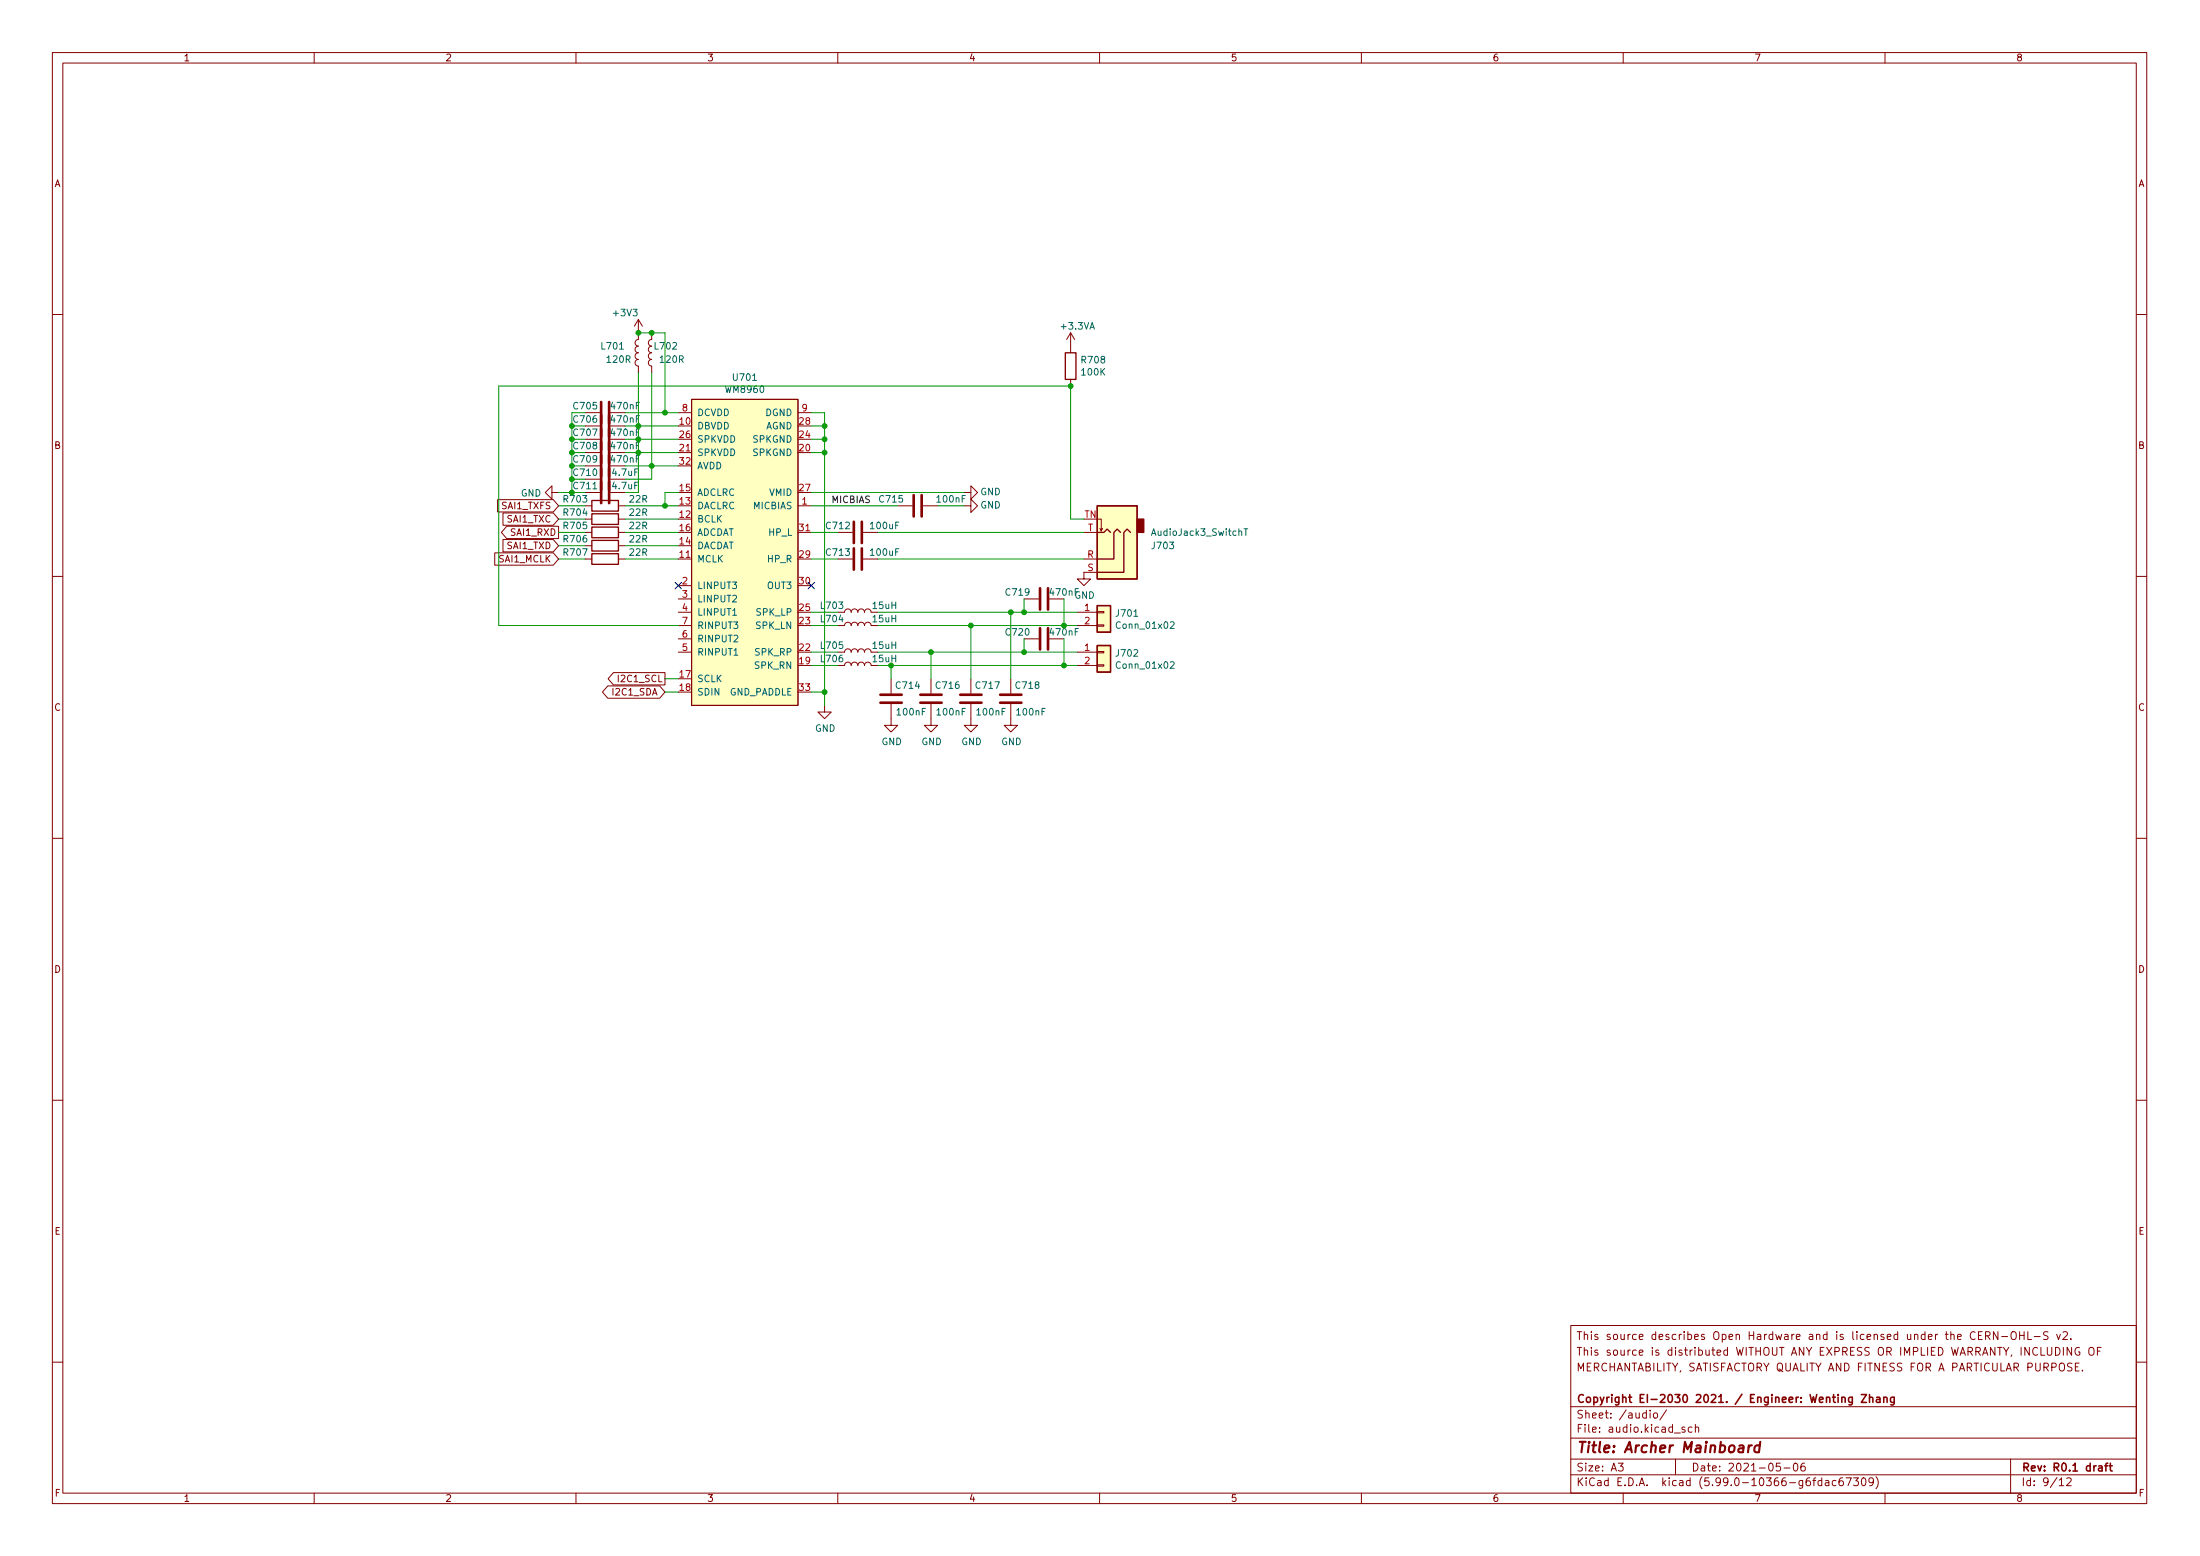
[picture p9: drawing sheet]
<svg xmlns="http://www.w3.org/2000/svg" width="420mm" height="297mm" viewBox="0 0 420 297" stroke-linecap="round" stroke-linejoin="round" font-family="sans-serif">
<g fill="none" stroke="#840000" stroke-width=".19">
<path d="M10 10h400v277h-400zM12 12h396v273h-396zM60 10v2M110 10v2M160 10v2M210 10v2M260 10v2M310 10v2M360 10v2M10 60h2M111.8 78.8h2.8M121.9 61v3.8a.64 .64 0 0 0-.6 .6 .64 .64 0 0 0 .6 .7 .64 .64 0 0 0-.6 .6 .64 .64 0 0 0 .6 .6 .64 .64 0 0 0-.6 .7 .64 .64 0 0 0 .6 .6 .64 .64 0 0 0-.6 .7 .64 .64 0 0 0 .6 .6v1.3"/>
<path d="M121.9 61l-.7 1.3M121.9 61l.8 1.3M124.5 63.5v1.3a.64 .64 0 0 0-.7 .6 .64 .64 0 0 0 .7 .7 .64 .64 0 0 0-.7 .6 .64 .64 0 0 0 .7 .6 .64 .64 0 0 0-.7 .7 .64 .64 0 0 0 .7 .6 .64 .64 0 0 0-.7 .7 .64 .64 0 0 0 .7 .6v1.3M129.5 78.8h2.6M132.1 76.2h20.3v58.5h-20.3zM152.4 78.8h2.5M204.5 63.5v3.8M204.5 72.4v1.3M204.5 63.5l-.8 1.3M204.5 63.5l.7 1.3M408 60h2M95 95.4h10.7l1 1.2-1 1.1h-10.7z"/>
<path d="M96.1 97.9h9.6l1 1.2-1 1.2h-9.6zM105.4 94v-1.3l-1.3 1.3 1.3 1.3v-1.3h1.3M111.8 96.6h1.2M111.8 99.1h1.2M111.8 86.4h2.8M111.8 88.9h2.8M111.8 83.9h2.8M111.8 91.5h2.8M111.8 94h2.8M111.8 81.3h2.8M118.1 96.6h1.3M118.1 99.1h1.3"/>
<path d="M129.5 86.4h2.6M152.4 96.6h2.5M171.4 96.6h2.8M176.3 96.6h2.8M184.1 94h1.3v-1.3l1.3 1.3-1.3 1.3v-1.3M184.1 96.6h1.3v-1.3l1.3 1.3-1.3 1.2v-1.2M209.5 99.1h.8v2.3l.3-.5M10 110h2M94.5 105.5h11.2l1 1.2-1 1.2h-11.2zM96.1 103h9.6l1 1.2-1 1.2h-9.6zM96.8 100.5h9.9v2.3h-9.9l-1-1.2zM111.8 106.7h1.2"/>
<path d="M111.8 101.6h1.2M111.8 104.2h1.2M118.1 106.7h1.3M118.1 101.6h1.3M118.1 104.2h1.3M129.5 106.7h2.6M129.5 116.9h2.6M129.5 119.4h2.6M129.5 114.3h2.6M129.5 111.8h2.6M152.4 101.6h2.5M160 106.7h2.8"/>
<path d="M160 101.6h2.8M161.3 119.4a.64 .64 0 0 1 .6-.6 .64 .64 0 0 1 .7 .6 .64 .64 0 0 1 .6-.6 .64 .64 0 0 1 .6 .6 .64 .64 0 0 1 .7-.6 .64 .64 0 0 1 .6 .6 .64 .64 0 0 1 .6-.6 .64 .64 0 0 1 .7 .6M161.3 116.9a.64 .64 0 0 1 .6-.7 .64 .64 0 0 1 .7 .7 .64 .64 0 0 1 .6-.7 .64 .64 0 0 1 .6 .7 .64 .64 0 0 1 .7-.7 .64 .64 0 0 1 .6 .7 .64 .64 0 0 1 .6-.7 .64 .64 0 0 1 .7 .7M164.8 106.7h2.8M164.8 101.6h2.8M195.6 114.3h2.8M205.7 116.9h3.8M205.7 119.4h3.8M207 106.7h2.5M207 101.6h2.5M209.5 119.3h1.3v.2h-1.3zM209.5 116.7h1.3v.3h-1.3z"/>
<path d="M209.5 109.3h-2.5v1.2h1.3l-1.3 1.3-1.3-1.3h1.3M210.1 100.9l.2 .5M408 110h2M116.1 130.9h9.9l1 1.2-1 1.2h-9.9l-1-1.2zM117.2 128.4h9.8v2.4h-9.8l-1.1-1.2zM129.5 122h2.6M129.5 124.5h2.6M157.5 134.7v1.2h1.2l-1.2 1.3-1.3-1.3h1.3M161.3 124.5a.64 .64 0 0 1 .6-.6 .64 .64 0 0 1 .7 .6 .64 .64 0 0 1 .6-.6 .64 .64 0 0 1 .6 .6 .64 .64 0 0 1 .7-.6 .64 .64 0 0 1 .6 .6 .64 .64 0 0 1 .6-.6 .64 .64 0 0 1 .7 .6M161.3 127a.64 .64 0 0 1 .6-.6 .64 .64 0 0 1 .7 .6 .64 .64 0 0 1 .6-.6 .64 .64 0 0 1 .6 .6 .64 .64 0 0 1 .7-.6 .64 .64 0 0 1 .6 .6 .64 .64 0 0 1 .6-.6 .64 .64 0 0 1 .7 .6M170.2 134.4v4.1h1.2l-1.2 1.2-1.3-1.2h1.3M170.2 129.6v2.8"/>
<path d="M177.8 134.4v4.1h1.3l-1.3 1.2-1.3-1.2h1.3M177.8 129.6v2.8M185.4 134.4v4.1h1.3l-1.3 1.2-1.3-1.2h1.3M185.4 129.6v2.8M193 134.4v4.1h1.3l-1.3 1.2-1.2-1.2h1.2M193 129.6v2.8M195.6 122h2.8M205.7 124.5h3.8M205.7 127h3.8M209.5 126.9h1.3v.3h-1.3zM209.5 124.4h1.3v.2h-1.3zM10 160h2"/>
<path d="M408 160h2M10 210h2M408 210h2M300 253h108v32h-108zM377.9 254.9h.5M378.6 254.2h-.7v1.5h.7M379.2 255l.7-.1 .2-.2-.1-.3-.2-.2h-.6v1.5M379.6 255l.5 .7M381.6 254.2v1.5l-.9-1.5v1.5M382.3 255.1h1.1M384.3 254.3a.5 .5 0 0 1 .5 0 .5 .5 0 0 1 .3 .4v.5a.5 .5 0 0 1-.5 .5 .5 .5 0 0 1-.5-.5v-.5zM385.7 254.9h.9"/>
<path d="M385.7 254.2v1.5M386.6 254.2v1.5M387.3 254.2v1.5h.7M388.5 255.1h1.1M391 257.2v1.2l.3 .3h.3l.3-.3v-1.2M391.1 254.3l-.5-.1-.3 .2v.4l.7 .3 .1 .3-.2 .3-.6-.1M392.6 257.2a.76 .76 0 0 1 .8 .8 .76 .76 0 0 1-.8 .7zM392.8 254.7l.3 1 .4-1M394 254.4l.6-.2 .2 .2 .1 .2-1 1.1h1M394.1 257.2v1.5M395.5 255.6v.1M395.6 257.2v1.5l-.8-1.5v1.5"/>
<path d="M397.1 257.3a.7 .7 0 0 0-.8 .7 .7 .7 0 0 0 .8 .6l.1-.5h-.3M399.1 257.3a.5 .5 0 0 1 .6 0 .5 .5 0 0 1 .2 .4v.5a.5 .5 0 0 1-.5 .5 .5 .5 0 0 1-.5-.5v-.5zM400.6 257.9h.5M401.3 257.2h-.7v1.5M10 260h2M300 278.5h108M300 274.5h108M300 268.5h108M309.1 279.3h.9l-.5 .6 .4 .1v.7l-.2 .1-.6-.1M315.1 269.2v.2M315.1 269.7v1M315.9 269.8l.4-.1 .3 .3v.4l-.3 .3-.4-.1-.1-.2z"/>
<path d="M318.3 269.1l-1.3 2M320 278.5v3M321.8 272.5l-.4-.1-.2 .2 .1 .2 .5 .2v.3h-.6M323.1 272.5l-.4-.1-.3 .3 .2 .6h.5M323.8 272.6l.2-.2 .4 .1v.9M323.8 271.9v1.5M340 279.3h-.7l-.1 .7 .2-.1 .5 .1 .2 .2-.1 .5-.2 .1-.6-.1M342.7 279.4l.2-.1a.8 .8 0 0 1 .5 .8 .8 .8 0 0 1-.5 .7 1 1 0 0 1-.2-1.4zM344.6 279.3a.6 .6 0 0 0-.7 .7v.5l.2 .2 .4 .1 .2-.1 .1-.5-.2-.2-.4-.1-.3 .3M384 278.5v6.5M395.7 260.3l-.6-.1-.2 .2v.4l.7 .3 .1 .3-.3 .3-.5-.1M396.4 260.9h.5"/>
<path d="M397.1 260.2h-.7v1.5h.7M397.7 261.6v.1M408 260h2M60 285v2M110 285v2M160 285v2M210 285v2M260 285v2M300 281.5h108M310 285v2M340.7 280.2h1.2M347.9 282.7l-.4-.1-.3 .3 .2 .6h.5"/>
<path d="M347.9 282.1v1.5M348.6 282.7h.6l.1 .9M349.3 283h-.5a.29 .29 0 0 0-.2 .3 .29 .29 0 0 0 .2 .3l.5-.1M350.6 282.7l-.4-.1-.3 .3 .2 .6h.5M351.9 282.1a.59 .59 0 0 0-.7 .7v.5l.2 .2 .4 .1 .2-.1 .1-.5-.2-.2-.4-.1-.3 .3M352.6 282.1h1l-.7 1.5M354 282.1h.9l-.5 .6 .5 .1v.7l-.3 .1-.6-.1M355.6 282.3l.3-.2a.8 .8 0 0 1 .5 .8 .8 .8 0 0 1-.5 .7l-.3-.1-.1-.5zM357.8 282.8l-.3 .2h-.3l-.3-.2 .2-.6 .4-.1 .2 .2a.99 .99 0 0 1-.3 1.3h-.3M358.3 281.9a1.72 1.72 0 0 1 0 2.3M360 285v2M393.3 282.5l.4-.4v1.5"/>
<path d="M393.3 283.6h.8M394.7 282.3l.6-.2 .2 .2 .1 .2-1 1.1h1"/>
</g>
<g fill="none" stroke="#840000" stroke-width=".3">
<path d="M351.8 266.9l.2-.2 .3 .1 .1 .9M353.8 266.7v1.2l-.3 .3-.4-.1M353.8 266.8l-.5-.1-.3 .3 .2 .6h.6M355.5 266.2h1l-1 1.5h1M357 266.9l.3-.2 .3 .1 .1 .9M357 266.2v1.5M358.4 266.8h.6v.9M359 267.1h-.5a.29 .29 0 0 0-.2 .3 .29 .29 0 0 0 .2 .3l.5-.1M359.8 266.9l.2-.2 .3 .1 .1 .9M359.8 266.7v1M361.8 266.7v1.2l-.3 .3-.4-.1M361.8 266.8l-.5-.1-.3 .3 .2 .6h.6"/>
<path d="M400.8 279.9h.6l.1 .9M402 279.8h.5M402.5 279.3l-.3 .2v1.3M402.8 279.8h.6M403 279.3v1.3l.4 .2M401.5 280.2h-.5a.29 .29 0 0 0-.3 .3 .29 .29 0 0 0 .3 .3l.5-.1"/>
</g>
<path d="M334 275.9l-.2 1.3M334.6 275.9l-.4 .1-.2 .3M336.1 276a.66 .66 0 0 0-1 .3l-.1 .6 .2 .2h.7M336.2 275.2l-.3 2" fill="none" stroke="#840000" stroke-width=".4"/>
<g fill="none" stroke="#840000" stroke-width=".51">
<path d="M114.8 76.7v19.3M116.3 76.7v19.3M163.1 99.6v4.1M164.6 99.6v4.1M174.5 94.5v4.1M176 94.5v4.1M163.1 104.7v4M164.6 104.7v4M198.6 112.3v4.1M198.6 119.9v4.1M200.2 112.3v4.1M200.2 119.9v4.1"/>
<path d="M168.1 132.6h4.1M168.1 134.1h4.1M175.8 132.6h4M175.8 134.1h4M183.4 132.6h4.1M183.4 134.1h4.1M191 132.6h4.1M191 134.1h4.1"/>
</g>
<path d="M203.5 67.3h2v5.1h-2zM113 98.1h5.1v2h-5.1zM113 95.5h5.1v2.1h-5.1zM209.5 96.6h7.7v13.9h-7.7zM113 103.2h5.1v2h-5.1zM113 100.6h5.1v2.1h-5.1zM113 105.7h5.1v2h-5.1zM209.5 115.6h2.6v5.1h-2.6zM209.5 101.6h1.3l.7-.6 .6 .6M214 101.6l-.6-.6-.7 .6v5.1h-3.2M215.9 101.6l-.6-.6-.7 .6v7.7h-5.1M209.5 123.2h2.6v5.1h-2.6z" fill="none" stroke="#840000" stroke-width=".25"/>
<g fill="#ffffc2" stroke="#ffffc2" stroke-width=".19">
<path d="M209.5 96.6h7.7v13.9h-7.7z"/>
<path d="M209.5 115.6h2.6v5.1h-2.6z"/>
<path d="M209.5 123.2h2.6v5.1h-2.6z"/>
<path d="M132.1 76.2h20.3v58.5h-20.3z"/>
</g>
<path d="M217.2 99.1h1.2v2.5h-1.2z" fill="#840000" stroke="#840000" stroke-width=".25"/>
<path d="M139.9 117.5h.8M223.5 118.8l.5-.1 .2 .4-.7 .9h.7M237.6 100.9h.7M237.9 100.9v1.3M223.5 126.4l.5-.1 .2 .4-.7 .9h.7" fill="none" stroke="#006464" stroke-width=".19"/>
<g fill="none" stroke="#009600" stroke-width=".19">
<path d="M119.4 78.8h10.1M121.9 63.5h5.1v15.3M121.9 71.2v22.8M124.5 71.2v20.3h-5.1M154.9 78.8h2.6v55.9M106.7 96.6h5.1M106.7 99.1h5.1M106.7 94h2.5M119.4 96.6h10.1M119.4 99.1h10.1M119.4 88.9h10.1M121.9 83.9h7.6"/>
<path d="M121.9 86.4h7.6M121.9 81.3h7.6M129.5 94h-2.5v2.6M154.9 96.6h16.5M154.9 94h29.2M154.9 83.9h2.6M154.9 86.4h2.6M154.9 81.3h2.6M179.1 96.6h5M207 99.1h-2.5v-25.4h-109.3v45.7h34.3M106.7 101.6h5.1M106.7 106.7h5.1"/>
<path d="M106.7 104.2h5.1M119.4 101.6h10.1M119.4 106.7h10.1M119.4 104.2h10.1M154.9 101.6h5.1M154.9 106.7h5.1M154.9 119.4h5.1M154.9 116.9h5.1M167.6 101.6h39.4M167.6 106.7h39.4M167.6 119.4h38.1M167.6 116.9h38.1"/>
<path d="M185.4 119.4v10.2M193 116.9v12.7M195.6 114.3v2.6M203.2 114.3v5.1M127 129.6h2.5M127 132.1h2.5M154.9 132.1h2.6M154.9 127h5.1M154.9 124.5h5.1M167.6 124.5h38.1M177.8 124.5v5.1M195.6 122v2.5"/>
<path d="M203.2 122v5M205.7 127h-35.5v2.6"/>
</g>
<path d="M128.9 111.2l1.2 1.2M130.1 111.2l-1.2 1.2M154.3 111.2l1.2 1.2M155.5 111.2l-1.2 1.2" fill="none" stroke="#000084" stroke-width=".19"/>
<g fill="#009600" stroke="#009600" stroke-width=".19">
<circle cx="170.2" cy="127" r=".46"/>
<circle cx="177.8" cy="124.5" r=".46"/>
<circle cx="157.5" cy="132.1" r=".46"/>
<circle cx="109.2" cy="94" r=".46"/>
<circle cx="109.2" cy="88.9" r=".46"/>
<circle cx="109.2" cy="91.5" r=".46"/>
<circle cx="109.2" cy="81.3" r=".46"/>
<circle cx="109.2" cy="83.9" r=".46"/>
<circle cx="109.2" cy="86.4" r=".46"/>
<circle cx="121.9" cy="63.5" r=".46"/>
<circle cx="124.5" cy="63.5" r=".46"/>
<circle cx="121.9" cy="81.3" r=".46"/>
<circle cx="121.9" cy="83.9" r=".46"/>
<circle cx="127" cy="78.8" r=".46"/>
<circle cx="127" cy="96.6" r=".46"/>
<circle cx="157.5" cy="83.9" r=".46"/>
<circle cx="121.9" cy="86.4" r=".46"/>
<circle cx="124.5" cy="88.9" r=".46"/>
<circle cx="157.5" cy="81.3" r=".46"/>
<circle cx="157.5" cy="86.4" r=".46"/>
<circle cx="193" cy="116.9" r=".46"/>
<circle cx="195.6" cy="124.5" r=".46"/>
<circle cx="185.4" cy="119.4" r=".46"/>
<circle cx="195.6" cy="116.9" r=".46"/>
<circle cx="204.5" cy="73.7" r=".46"/>
<circle cx="203.2" cy="127" r=".46"/>
<circle cx="203.2" cy="119.4" r=".46"/>
</g>
<text font-size="2.8" fill="#840000" x="301" y="277.3">Title: Archer Mainboard</text>
<g font-size="2.1" fill="#840000">
<text x="301" y="255.8">This source describes Open Hardware and is licensed under the CERN-OHL-S v2.</text>
<text x="301" y="261.8">MERCHANTABILITY, SATISFACTORY QUALITY AND FITNESS FOR A PARTICULAR PURPOSE.</text>
<text x="301" y="258.8">This source is distributed WITHOUT ANY EXPRESS OR IMPLIED WARRANTY, INCLUDING OF</text>
<text x="301" y="267.8">Copyright EI-2030 2021. / Engineer: Wenting Zhang</text>
<text x="301" y="273.5">File: audio.kicad_sch</text>
<text x="301" y="270.8">Sheet: /audio/</text>
<text x="301" y="280.9">Size: A3</text>
<text x="323" y="280.9">Date: 2021-05-06</text>
<text x="386" y="280.9">Rev: R0.1 draft</text>
<text x="301" y="283.7">KiCad E.D.A. kicad (5.99.0-10366-g6fdac67309)</text>
<text x="386" y="283.7">Id: 9/12</text>
</g>
<g font-size="1.8" fill="#840000">
<text x="35" y="11.7">1</text>
<text x="85" y="11.7">2</text>
<text x="135" y="11.7">3</text>
<text x="185" y="11.7">4</text>
<text x="235" y="11.7">5</text>
<text x="285" y="11.7">6</text>
<text x="335" y="11.7">7</text>
<text x="385" y="11.7">8</text>
<text x="10.3" y="35.7">A</text>
<text x="408.3" y="35.7">A</text>
<text x="10.3" y="85.7">B</text>
<text x="408.3" y="85.7">B</text>
<text x="95.9" y="97.2">SAI1_TXFS</text>
<text x="96.9" y="99.7">SAI1_TXC</text>
<text x="95.3" y="107.4">SAI1_MCLK</text>
<text x="96.9" y="104.8">SAI1_TXD</text>
<text x="97.6" y="102.3">SAI1_RXD</text>
<text x="118.4" y="130.2">I2C1_SCL</text>
<text x="10.3" y="135.7">C</text>
<text x="117.2" y="132.8">I2C1_SDA</text>
<text x="408.3" y="135.7">C</text>
<text x="10.3" y="185.7">D</text>
<text x="408.3" y="185.7">D</text>
<text x="10.4" y="235.7">E</text>
<text x="408.4" y="235.7">E</text>
<text x="10.4" y="285.7">F</text>
<text x="35" y="286.7">1</text>
<text x="85" y="286.7">2</text>
<text x="135" y="286.7">3</text>
<text x="185" y="286.7">4</text>
<text x="235" y="286.7">5</text>
<text x="285" y="286.7">6</text>
<text x="335" y="286.7">7</text>
<text x="385" y="286.7">8</text>
<text x="408.4" y="285.7">F</text>
</g>
<g font-size="1.8" fill="#006464">
<text x="117.3" y="60.4">+3V3</text>
<text x="202.8" y="62.9">+3.3VA</text>
<text x="115" y="66.7">L701</text>
<text x="116" y="69.3">120R</text>
<text x="125.1" y="66.7">L702</text>
<text x="126.2" y="69.3">120R</text>
<text x="206.7" y="69.4">R708</text>
<text x="206.7" y="71.7">100K</text>
<text x="138.7" y="75">WM8960</text>
<text x="140.1" y="72.7">U701</text>
<text x="116.8" y="78.1">470nF</text>
<text x="133.1" y="82">DBVDD</text>
<text x="133.1" y="79.4">DCVDD</text>
<text x="146.2" y="82">AGND</text>
<text x="146.2" y="79.4">DGND</text>
<text x="116.8" y="88.3">470nF</text>
<text x="133.1" y="87">SPKVDD</text>
<text x="133.1" y="84.5">SPKVDD</text>
<text x="133.1" y="89.6">AVDD</text>
<text x="143.8" y="87">SPKGND</text>
<text x="143.8" y="84.5">SPKGND</text>
<text x="99.4" y="94.8">GND</text>
<text x="107.8" y="95.9">R703</text>
<text x="117.1" y="90.8">4.7uF</text>
<text x="120.3" y="95.9">22R</text>
<text x="133.1" y="94.7">ADCLRC</text>
<text x="147" y="94.7">VMID</text>
<text x="168.1" y="95.9">C715</text>
<text x="179.1" y="95.9">100nF</text>
<text x="187.2" y="94.5">GND</text>
<text x="107.8" y="98.5">R704</text>
<text x="107.8" y="101">R705</text>
<text x="120.3" y="98.5">22R</text>
<text x="120.3" y="101">22R</text>
<text x="133.1" y="99.7">BCLK</text>
<text x="133.1" y="97.2">DACLRC</text>
<text x="143.9" y="97.2">MICBIAS</text>
<text x="157.9" y="101">C712</text>
<text x="166.4" y="101">100uF</text>
<text x="187.2" y="97.1">GND</text>
<text x="107.8" y="103.5">R706</text>
<text x="107.8" y="106.1">R707</text>
<text x="120.3" y="103.5">22R</text>
<text x="120.3" y="106.1">22R</text>
<text x="133.1" y="107.4">MCLK</text>
<text x="133.1" y="104.8">DACDAT</text>
<text x="133.1" y="102.3">ADCDAT</text>
<text x="146.7" y="107.4">HP_R</text>
<text x="146.9" y="102.3">HP_L</text>
<text x="157.9" y="106.1">C713</text>
<text x="166.4" y="106.1">100uF</text>
<text x="220.1" y="104.8">J703</text>
<text x="220.3" y="102.3">AudioJack3_SwitchT</text>
<text x="133.1" y="112.4">LINPUT3</text>
<text x="146.7" y="112.4">OUT3</text>
<text x="192.2" y="113.7">C719</text>
<text x="200.6" y="113.7">470nF</text>
<text x="133.1" y="115">LINPUT2</text>
<text x="133.1" y="117.5">LINPUT1</text>
<text x="144.5" y="117.5">SPK_LP</text>
<text x="156.9" y="118.8">L704</text>
<text x="156.9" y="116.2">L703</text>
<text x="166.8" y="118.8">15uH</text>
<text x="166.8" y="116.2">15uH</text>
<text x="205.2" y="114.3">GND</text>
<text x="213.3" y="117.7">J701</text>
<text x="133.1" y="125.1">RINPUT1</text>
<text x="133.1" y="122.6">RINPUT2</text>
<text x="133.1" y="120.1">RINPUT3</text>
<text x="144.3" y="125.1">SPK_RP</text>
<text x="144.4" y="120.1">SPK_LN</text>
<text x="156.9" y="123.9">L705</text>
<text x="166.8" y="123.9">15uH</text>
<text x="192.2" y="121.3">C720</text>
<text x="200.6" y="121.3">470nF</text>
<text x="213.3" y="125.3">J702</text>
<text x="213.5" y="120">Conn_01x02</text>
<text x="133.1" y="130.2">SCLK</text>
<text x="144.2" y="127.7">SPK_RN</text>
<text x="156.9" y="126.4">L706</text>
<text x="171.2" y="131.5">C714</text>
<text x="178.9" y="131.5">C716</text>
<text x="186.5" y="131.5">C717</text>
<text x="194.1" y="131.5">C718</text>
<text x="213.5" y="127.6">Conn_01x02</text>
<text x="133.1" y="132.8">SDIN</text>
<text x="139.2" y="132.8">GND_PADDLE</text>
<text x="171.4" y="136.6">100nF</text>
<text x="179.1" y="136.6">100nF</text>
<text x="186.7" y="136.6">100nF</text>
<text x="194.3" y="136.6">100nF</text>
<text x="155.6" y="139.7">GND</text>
<text x="168.3" y="142.2">GND</text>
<text x="176" y="142.2">GND</text>
<text x="183.6" y="142.2">GND</text>
<text x="191.2" y="142.2">GND</text>
</g>
<g font-size="1.8" fill="#009600">
<text x="109.6" y="83.2">C707</text>
<text x="109.6" y="80.7">C706</text>
<text x="109.6" y="78.1">C705</text>
<text x="116.8" y="83.2">470nF</text>
<text x="116.8" y="80.7">470nF</text>
<text x="109.6" y="88.3">C709</text>
<text x="109.6" y="85.8">C708</text>
<text x="116.8" y="85.8">470nF</text>
<text x="109.6" y="90.8">C710</text>
<text x="109.6" y="93.4">C711</text>
<text x="117.1" y="93.4">4.7uF</text>
<text x="166.8" y="126.4">15uH</text>
</g>
<g font-size="1.8" fill="#a90000">
<text x="129.8" y="81.1">10</text>
<text x="129.8" y="83.6">26</text>
<text x="130.3" y="78.5">8</text>
<text x="152.7" y="83.6">24</text>
<text x="152.7" y="81.1">28</text>
<text x="153.2" y="78.5">9</text>
<text x="129.8" y="86.1">21</text>
<text x="129.8" y="88.7">32</text>
<text x="152.7" y="86.1">20</text>
<text x="129.8" y="93.8">15</text>
<text x="152.7" y="93.8">27</text>
<text x="129.8" y="98.8">12</text>
<text x="129.8" y="96.3">13</text>
<text x="129.8" y="101.4">16</text>
<text x="152.7" y="101.4">31</text>
<text x="153.2" y="96.3">1</text>
<text x="207.1" y="98.8">TN</text>
<text x="207.7" y="101.4">T</text>
<text x="129.8" y="106.5">11</text>
<text x="129.8" y="103.9">14</text>
<text x="152.7" y="106.5">29</text>
<text x="207.6" y="106.5">R</text>
<text x="130.3" y="111.5">2</text>
<text x="152.7" y="111.5">30</text>
<text x="207.7" y="109">S</text>
<text x="130.3" y="114.1">3</text>
<text x="130.3" y="116.6">4</text>
<text x="130.3" y="119.2">7</text>
<text x="152.7" y="119.2">23</text>
<text x="152.7" y="116.6">25</text>
<text x="207.2" y="116.6">1</text>
<text x="207.2" y="119.2">2</text>
<text x="130.3" y="124.2">5</text>
<text x="130.3" y="121.7">6</text>
<text x="152.7" y="124.2">22</text>
<text x="207.2" y="124.2">1</text>
<text x="129.8" y="129.3">17</text>
<text x="129.8" y="131.9">18</text>
<text x="152.7" y="126.8">19</text>
<text x="152.7" y="131.9">33</text>
<text x="207.2" y="126.8">2</text>
</g>
<text font-size="1.8" fill="#0f0f0f" x="158.9" y="96">MICBIAS</text>
</svg>
